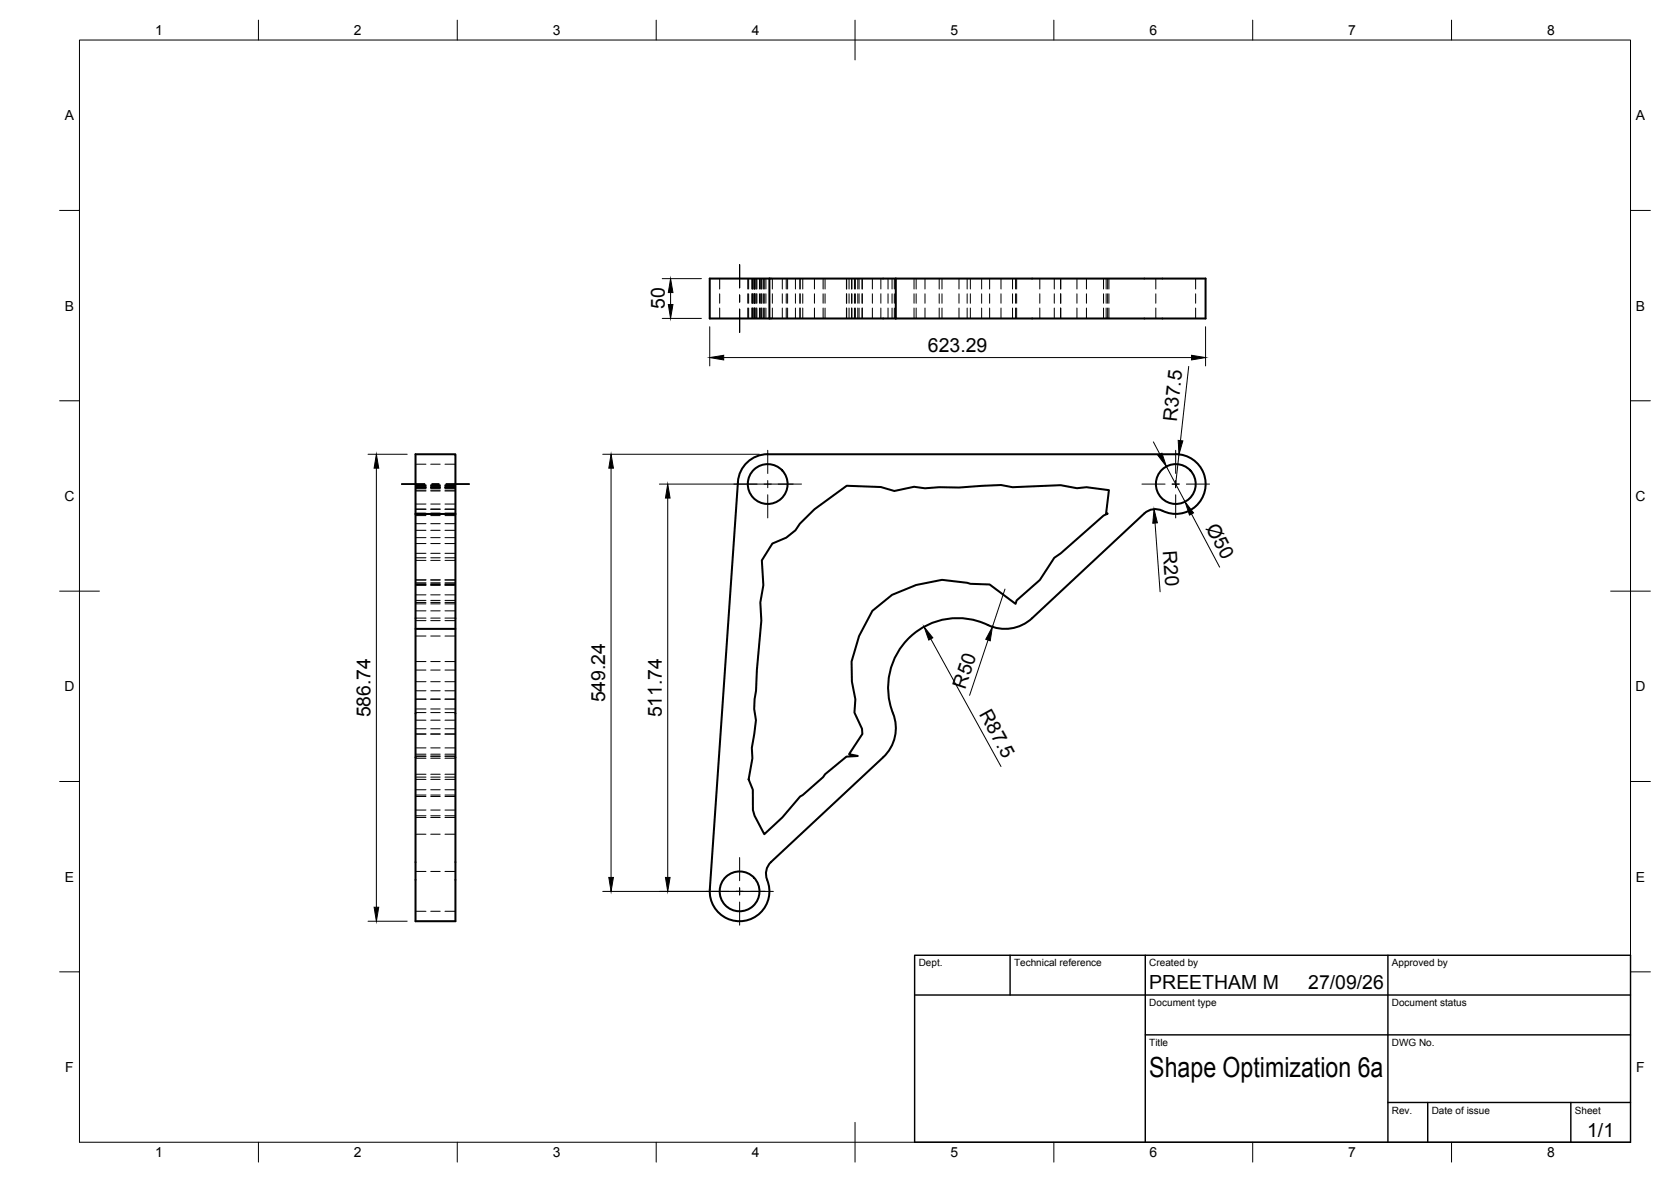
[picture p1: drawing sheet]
<svg xmlns="http://www.w3.org/2000/svg" width="420mm" height="297mm" viewBox="0 0 420 297" stroke-linecap="round" stroke-linejoin="round" font-family="sans-serif">
<!-- layer: Visible -->
<g fill="none" stroke="#000" stroke-width=".51">
<path d="M193.5 70h-15v10h15M193.5 70h31.7M193.5 70v10M225.2 70h77.9v10h-77.9M225.2 70v10M193.5 80h31.7M104.5 129.2v102.3h10v-102.3M104.5 129.2v-15h10v15M104.5 129.2h10M194.2 136.6l3.5-1.5 2.3-1.8 1.1-1.7 3.7-3.6 8.1-5.9 8.6 .3 3.4 1 4.9-1.1 2.8 .4 3.6-.3 4.9 .1 10.6-.6 2.9 .5 12.1-.5 4.1 .8 2.4-.3 5.6 .8-.7 5.8 .4 .1-1 .5-10.8 9.5-1.6 1.1-3.6 5.6-5.9 5.1-.2 .9-6.6-4.9-4.8-.2-.8-.2-6.3-.8-6.5 1.3-6.1 2.5-4.9 4-3.4 6.3-1.9 6.5 .1 5 .9 4.4-.3 3.4 1.9 4 .1 1.4-3.3 5 2.2 .5-2.9 .1-5.3 4.5-.5 .7-5.2 4.5-.6 .4-4.5 5.2-4.5 4.2-2.5-4.6-.4-1.4v-5.1l-1.1-2.6 1-5.4-.2-2.6 1.1-6.9-.5-2.8 .1-2.5 .4-2.1 .2-5.2 1.1-12.4-.2-4.6 .7-4.3-.3-6.3zM287.7 129l-28.2 26.3a10.4 10.4 0 0 1-12.4 1.2 17.6 17.6 0 0 0-19.1 4.5 17.6 17.6 0 0 0-3.1 19.3 10 10 0 0 1-2.8 10M292.3 128.4a4 4 0 0 0-4.5 .6"/>
<path d="M292.3 128.3a7.5 7.5 0 0 0 10.6-4.9 7.5 7.5 0 0 0-7.3-9.2l-102.6-.1a7.5 7.5 0 0 0-7.5 7l-7 102.4a7.5 7.5 0 0 0 8.7 7.9 7.5 7.5 0 0 0 5.7-10.3M104.5 158h10M222.1 190.3l-28.2 26.3a4 4 0 0 0-1 4.5"/>
<circle cx="193" cy="121.6" r="5"/>
<circle cx="295.6" cy="121.6" r="5"/>
<circle cx="186" cy="224" r="5"/>
</g>
<!-- layer: Hidden -->
<g fill="none" stroke="#000" stroke-width=".25">
<path d="M181 70v2.6M181 73.8v2.4M181 77.4v2.6M188 70v2.6M188 73.8v2.4M188 77.4v2.6M188.2 70v2.6M188.2 73.8v2.4M188.2 77.4v2.6M189 70v2.6M189 73.8v2.4M189 77.4v2.6"/>
<path d="M189.2 70v2.6M189.2 73.8v2.4M189.2 77.4v2.6M189.3 70v2.6M189.3 73.8v2.4M189.3 77.4v2.6M189.6 70v2.6M189.6 73.8v2.4M189.6 77.4v2.6M189.7 70v2.6M189.7 73.8v2.4M189.7 77.4v2.6"/>
<path d="M190.1 70v2.6M190.1 73.8v2.4M190.1 77.4v2.6M190.3 70v2.6M190.3 73.8v2.4M190.3 77.4v2.6M191 70v2.6M191 73.8v2.4M191 77.4v2.6M191.2 70v2.6M191.2 73.8v2.4M191.2 77.4v2.6"/>
<path d="M191.4 70v2.6M191.4 73.8v2.4M191.4 77.4v2.6M191.6 70v2.6M191.6 73.8v2.4M191.6 77.4v2.6M191.9 70v2.6M191.9 73.8v2.4M191.9 77.4v2.6M192.2 70v2.6M192.2 73.8v2.4M192.2 77.4v2.6"/>
<path d="M192.6 70v2.6M192.6 73.8v2.4M192.6 77.4v2.6M194.2 70v2.6M194.2 73.8v2.4M194.2 77.4v2.6M196.7 70v2.6M196.7 73.8v2.4M196.7 77.4v2.6M197.7 70v2.6M197.7 73.8v2.4M197.7 77.4v2.6"/>
<path d="M198 70v2.6M198 73.8v2.4M198 77.4v2.6M200 70v2.6M200 73.8v2.4M200 77.4v2.6M201.1 70v2.6M201.1 73.8v2.4M201.1 77.4v2.6M201.2 70v2.6M201.2 73.8v2.4M201.2 77.4v2.6"/>
<path d="M201.8 70v2.6M201.8 73.8v2.4M201.8 77.4v2.6M204.8 70v2.6M204.8 73.8v2.4M204.8 77.4v2.6M207 70v2.6M207 73.8v2.4M207 77.4v2.6M207.5 70v2.6M207.5 73.8v2.4M207.5 77.4v2.6"/>
<path d="M212.8 70v2.6M212.8 73.8v2.4M212.8 77.4v2.6M212.9 70v2.6M212.9 73.8v2.4M212.9 77.4v2.6M213.5 70v2.6M213.5 73.8v2.4M213.5 77.4v2.6M214.1 70v2.6M214.1 73.8v2.4M214.1 77.4v2.6"/>
<path d="M214.2 70v2.6M214.2 73.8v2.4M214.2 77.4v2.6M214.8 70v2.6M214.8 73.8v2.4M214.8 77.4v2.6M215.1 70v2.6M215.1 73.8v2.4M215.1 77.4v2.6M215.7 70v2.6M215.7 73.8v2.4M215.7 77.4v2.6"/>
<path d="M216 70v2.6M216 73.8v2.4M216 77.4v2.6M216.7 70v2.6M216.7 73.8v2.4M216.7 77.4v2.6M216.8 70v2.6M216.8 73.8v2.4M216.8 77.4v2.6M219.4 70v2.6M219.4 73.8v2.4M219.4 77.4v2.6"/>
<path d="M221.5 70v2.6M221.5 73.8v2.4M221.5 77.4v2.6M223.3 70v2.6M223.3 73.8v2.4M223.3 77.4v2.6M224.3 70v2.6M224.3 73.8v2.4M224.3 77.4v2.6M224.9 70v2.6M224.9 73.8v2.4M224.9 77.4v2.6"/>
<path d="M229.8 70v2.6M229.8 73.8v2.4M229.8 77.4v2.6M230.4 70v2.6M230.4 73.8v2.4M230.4 77.4v2.6M232.6 70v2.6M232.6 73.8v2.4M232.6 77.4v2.6M236.2 70v2.6M236.2 73.8v2.4M236.2 77.4v2.6"/>
<path d="M236.9 70v2.6M236.9 73.8v2.4M236.9 77.4v2.6M241.1 70v2.6M241.1 73.8v2.4M241.1 77.4v2.6M243.2 70v2.6M243.2 73.8v2.4M243.2 77.4v2.6M244 70v2.6M244 73.8v2.4M244 77.4v2.6"/>
<path d="M246.8 70v2.6M246.8 73.8v2.4M246.8 77.4v2.6M248.8 70v2.6M248.8 73.8v2.4M248.8 77.4v2.6M251.7 70v2.6M251.7 73.8v2.4M251.7 77.4v2.6M254.6 70v2.6M254.6 73.8v2.4M254.6 77.4v2.6"/>
<path d="M255.4 70v2.6M255.4 73.8v2.4M255.4 77.4v2.6M255.6 70v2.6M255.6 73.8v2.4M255.6 77.4v2.6M261.5 70v2.6M261.5 73.8v2.4M261.5 77.4v2.6M265.1 70v2.6M265.1 73.8v2.4M265.1 77.4v2.6"/>
<path d="M266.7 70v2.6M266.7 73.8v2.4M266.7 77.4v2.6M270.8 70v2.6M270.8 73.8v2.4M270.8 77.4v2.6M273.2 70v2.6M273.2 73.8v2.4M273.2 77.4v2.6M277.5 70v2.6M277.5 73.8v2.4M277.5 77.4v2.6"/>
<path d="M278.1 70v2.6M278.1 73.8v2.4M278.1 77.4v2.6M278.5 70v2.6M278.5 73.8v2.4M278.5 77.4v2.6M278.8 70v2.6M278.8 73.8v2.4M278.8 77.4v2.6M290.6 70v2.6M290.6 73.8v2.4M290.6 77.4v2.6"/>
<path d="M300.6 70v2.6M300.6 73.8v2.4M300.6 77.4v2.6M104.5 116.7h2.6M108.3 116.7h2.4M111.9 116.7h2.6M104.5 136.6h2.6M104.5 135.1h2.6M104.5 133.3h2.6M104.5 131.6h2.6M104.5 128h2.6M104.5 122.1h2.6"/>
<path d="M104.5 122.4h2.6M104.5 123.4h2.6M104.5 122.3h2.6M104.5 122.7h2.6M104.5 122.5h2.6M104.5 121.9h2.6M104.5 123.2h2.6M104.5 129h2.6M104.5 129.1h2.6M104.5 129.6h2.6M104.5 139.1h2.6M104.5 127.9h2.6"/>
<path d="M104.5 126.7h2.6M108.3 136.6h2.4M108.3 135.1h2.4M108.3 133.3h2.4M108.3 131.6h2.4M108.3 128h2.4M108.3 122.1h2.4M108.3 122.4h2.4M108.3 123.4h2.4M108.3 122.3h2.4M108.3 122.7h2.4M108.3 122.5h2.4"/>
<path d="M108.3 121.9h2.4M108.3 123.2h2.4M108.3 129h2.4M108.3 129.1h2.4M108.3 129.6h2.4M108.3 139.1h2.4M108.3 127.9h2.4M108.3 126.7h2.4M111.9 136.6h2.6M111.9 135.1h2.6M111.9 133.3h2.6M111.9 131.6h2.6"/>
<path d="M111.9 128h2.6M111.9 122.1h2.6M111.9 122.4h2.6M111.9 123.4h2.6M111.9 122.3h2.6M111.9 122.7h2.6M111.9 122.5h2.6M111.9 121.9h2.6M111.9 123.2h2.6M111.9 129h2.6M111.9 129.1h2.6M111.9 129.6h2.6"/>
<path d="M111.9 139.1h2.6M111.9 127.9h2.6M111.9 126.7h2.6M104.5 156h2.6M104.5 151.4h2.6M104.5 147.1h2.6M104.5 140.8h2.6M104.5 140.2h2.6M104.5 145.8h2.6M104.5 150.9h2.6M104.5 151.8h2.6M104.5 146.9h2.6"/>
<path d="M104.5 146.7h2.6M104.5 146.5h2.6M104.5 145.7h2.6M104.5 147h2.6M104.5 149.5h2.6M104.5 153.5h2.6M104.5 159.8h2.6M104.5 155.3h2.6M108.3 156h2.4M108.3 151.4h2.4M108.3 147.1h2.4M108.3 140.8h2.4"/>
<path d="M108.3 140.2h2.4M108.3 145.8h2.4M108.3 150.9h2.4M108.3 151.8h2.4M108.3 146.9h2.4M108.3 146.7h2.4M108.3 146.5h2.4M108.3 145.7h2.4M108.3 147h2.4M108.3 149.5h2.4M108.3 153.5h2.4M108.3 159.8h2.4"/>
<path d="M108.3 155.3h2.4M111.9 156h2.6M111.9 151.4h2.6M111.9 147.1h2.6M111.9 140.8h2.6M111.9 140.2h2.6M111.9 145.8h2.6M111.9 150.9h2.6M111.9 151.8h2.6M111.9 146.9h2.6M111.9 146.7h2.6M111.9 146.5h2.6"/>
<path d="M111.9 145.7h2.6M111.9 147h2.6M111.9 149.5h2.6M111.9 153.5h2.6M111.9 159.8h2.6M111.9 155.3h2.6M104.5 178.2h2.6M104.5 175.7h2.6M104.5 173.6h2.6M104.5 168.4h2.6M104.5 166.3h2.6M104.5 171.3h2.6"/>
<path d="M104.5 179.1h2.6M108.3 178.2h2.4M108.3 175.7h2.4M108.3 173.6h2.4M108.3 168.4h2.4M108.3 166.3h2.4M108.3 171.3h2.4M108.3 179.1h2.4M111.9 178.2h2.6M111.9 175.7h2.6M111.9 173.6h2.6M111.9 168.4h2.6"/>
<path d="M111.9 166.3h2.6M111.9 171.3h2.6M111.9 179.1h2.6M104.5 195.9h2.6M104.5 190.5h2.6M104.5 187.9h2.6M104.5 184.5h2.6M104.5 181h2.6M104.5 183.1h2.6M104.5 189.5h2.6M104.5 190h2.6M104.5 190.1h2.6"/>
<path d="M104.5 194.6h2.6M104.5 195.3h2.6M104.5 199.8h2.6M104.5 198.5h2.6M108.3 195.9h2.4M108.3 190.5h2.4M108.3 187.9h2.4M108.3 184.5h2.4M108.3 181h2.4M108.3 183.1h2.4M108.3 189.5h2.4M108.3 190h2.4"/>
<path d="M108.3 190.1h2.4M108.3 194.6h2.4M108.3 195.3h2.4M108.3 199.8h2.4M108.3 198.5h2.4M111.9 195.9h2.6M111.9 190.5h2.6M111.9 187.9h2.6M111.9 184.5h2.6M111.9 181h2.6M111.9 183.1h2.6M111.9 189.5h2.6"/>
<path d="M111.9 190h2.6M111.9 190.1h2.6M111.9 194.6h2.6M111.9 195.3h2.6M111.9 199.8h2.6M111.9 198.5h2.6M104.5 200.2h2.6M104.5 205.4h2.6M104.5 209.6h2.6M104.5 205h2.6M104.5 203.6h2.6M104.5 219h2.6"/>
<path d="M108.3 200.2h2.4M108.3 205.4h2.4M108.3 209.6h2.4M108.3 205h2.4M108.3 203.6h2.4M108.3 219h2.4M111.9 200.2h2.6M111.9 205.4h2.6M111.9 209.6h2.6M111.9 205h2.6M111.9 203.6h2.6M111.9 219h2.6"/>
<path d="M104.5 229h2.6M108.3 229h2.4M111.9 229h2.6"/>
</g>
<!-- layer: BORDER -->
<g fill="none" stroke="#000" stroke-width=".25">
<path d="M20 10.1h390v276.9h-390zM65 5.1v5M115 5.1v5M165 5.1v5M215 5.1v10M265 5.1v5M315 5.1v5M365 5.1v5M15 52.9h5M410 52.9h5M15 100.7h5M410 100.7h5"/>
<path d="M15 148.6h10M405 148.6h10M15 196.4h5M410 196.4h5M15 244.2h5M410 244.2h5M65 287v5M115 287v5M165 287v5M215 282.1v9.9M265 287v5M315 287v5"/>
<path d="M365 287v5"/>
</g>
<!-- layer: TITLEBLOCK -->
<path d="M230 240.1h180v46.9h-180zM230 250h180M254 240.1v9.9M288 240.1v46.9M349 240.1v46.9M288 260.1h122M349 277.1h61M359 277.1v9.9M395 277.1v9.9" fill="none" stroke="#000" stroke-width=".36"/>
<!-- layer: Smart Centers -->
<g fill="none" stroke="#000" stroke-width=".25">
<path d="M186 66.5v5.8M186 74.1v1.8M186 77.7v5.8M193 113.2v5.8M295.6 113.2v5.8M101 121.7h5.8M108.6 121.7h1.8M112.2 121.7h5.8M184.5 121.7h5.9M192.1 121.7h1.8M193 120.8v1.8M193 124.3v5.9"/>
<path d="M195.7 121.7h5.8M287.1 121.7h5.8M294.7 121.7h1.8M295.6 120.8v1.8M295.6 124.3v5.9M298.3 121.7h5.8M186 215.5v5.8M177.5 224h5.8M185.1 224h1.8M186 223.1v1.8M186 226.7v5.8M188.6 224h5.9"/>
</g>
<!-- layer: FD_Dimensions -->
<g fill="none" stroke="#000" stroke-width=".25">
<path d="M166.5 70h9.9M168.6 73.5v3M166.5 80h9.9M178.5 82.1v9.9M182 89.9h117.6M298.9 92.1l-2.1 18.6M303.1 82.1v9.9M92.5 114.2h9.9M94.6 117.7v110.3M151.6 114.2h39.3M153.6 117.7v102.8M290 111l1.6 3.1"/>
<path d="M293.3 117.2l4.7 8.9M296.4 114.2l-.8 7.5M165.8 121.7h33.6M167.9 125.2v95.3M290.4 131.5l1.3 17.2M299.6 129.2l7.1 13.3M252.7 148l-3.2 9.5M234 160.6l17.7 32M248.4 160.9l-4.6 13.8M92.5 231.5h9.9M151.6 224h40.8"/>
</g>
<g fill="#000" stroke="#000" stroke-width=".25">
<path d="M168 76.5h1.2l-.6 3.5zM168.6 70l.6 3.5h-1.2zM178.5 89.9l3.5-.6v1.2zM299.6 89.3l3.5 .6-3.5 .6zM94.6 114.2l.6 3.5h-1.1zM153.6 114.2l.6 3.5h-1.1zM291.1 114.4l1.1-.5 1.1 3.3zM296.2 110.7l1.2 .1-1 3.4zM167.9 121.7l.6 3.5h-1.2zM290.2 128l.8 3.4-1.1 .1zM298 126.1l2.1 2.8-1 .5zM232.3 157.5l2.2 2.8-1 .6z"/>
<path d="M249.5 157.5l-.5 3.5-1.1-.3zM94.1 228h1.1l-.6 3.5zM153.1 220.5h1.1l-.6 3.5zM167.3 220.5h1.2l-.6 3.5z"/>
</g>
<text font-size="7" x="289" y="270.6">Shape Optimization 6a</text>
<g font-size="4.9">
<text x="167.2" y="77.7" transform="rotate(-90 167.2 77.7)">50</text>
<text x="233.3" y="88.4">623.29</text>
<text x="295.9" y="106.1" transform="rotate(-84 295.9 106.1)">R37.5</text>
<text x="303.1" y="132.6" transform="rotate(62 303.1 132.6)">Ø50</text>
<text x="292.4" y="138.5" transform="rotate(86 292.4 138.5)">R20</text>
<text x="242.7" y="173.3" transform="rotate(-72 242.7 173.3)">R50</text>
<text x="152.2" y="176.5" transform="rotate(-90 152.2 176.5)">549.24</text>
<text x="246.1" y="179.4" transform="rotate(61 246.1 179.4)">R87.5</text>
<text x="93.2" y="180.3" transform="rotate(-90 93.2 180.3)">586.74</text>
<text x="166.4" y="180.3" transform="rotate(-90 166.4 180.3)">511.74</text>
<text x="289" y="248.5">PREETHAM M</text>
<text x="329" y="248.5">27/09/26</text>
<text x="399.1" y="285.7">1/1</text>
</g>
<g font-size="3.5">
<text x="39" y="8.8">1</text>
<text x="89" y="8.8">2</text>
<text x="139" y="8.8">3</text>
<text x="189" y="8.8">4</text>
<text x="239" y="8.8">5</text>
<text x="289" y="8.8">6</text>
<text x="339" y="8.8">7</text>
<text x="389" y="8.8">8</text>
<text x="16.3" y="30.2">A</text>
<text x="411.3" y="30.2">A</text>
<text x="16.3" y="78">B</text>
<text x="411.3" y="78">B</text>
<text x="16.2" y="125.9">C</text>
<text x="411.2" y="125.9">C</text>
<text x="16.2" y="173.7">D</text>
<text x="411.2" y="173.7">D</text>
<text x="16.3" y="221.6">E</text>
<text x="411.3" y="221.6">E</text>
<text x="16.4" y="269.4">F</text>
<text x="411.4" y="269.4">F</text>
<text x="39" y="290.8">1</text>
<text x="89" y="290.8">2</text>
<text x="139" y="290.8">3</text>
<text x="189" y="290.8">4</text>
<text x="239" y="290.8">5</text>
<text x="289" y="290.8">6</text>
<text x="339" y="290.8">7</text>
<text x="389" y="290.8">8</text>
</g>
<g font-size="2.5">
<text x="231" y="242.9">Dept.</text>
<text x="255" y="242.9">Technical reference</text>
<text x="289" y="242.9">Created by</text>
<text x="350" y="242.9">Approved by</text>
<text x="289" y="252.8">Document type</text>
<text x="350" y="252.8">Document status</text>
<text x="289" y="262.9">Title</text>
<text x="350" y="262.9">DWG No.</text>
<text x="350" y="279.9">Rev.</text>
<text x="360" y="279.9">Date of issue</text>
<text x="396" y="279.9">Sheet</text>
</g>
</svg>
